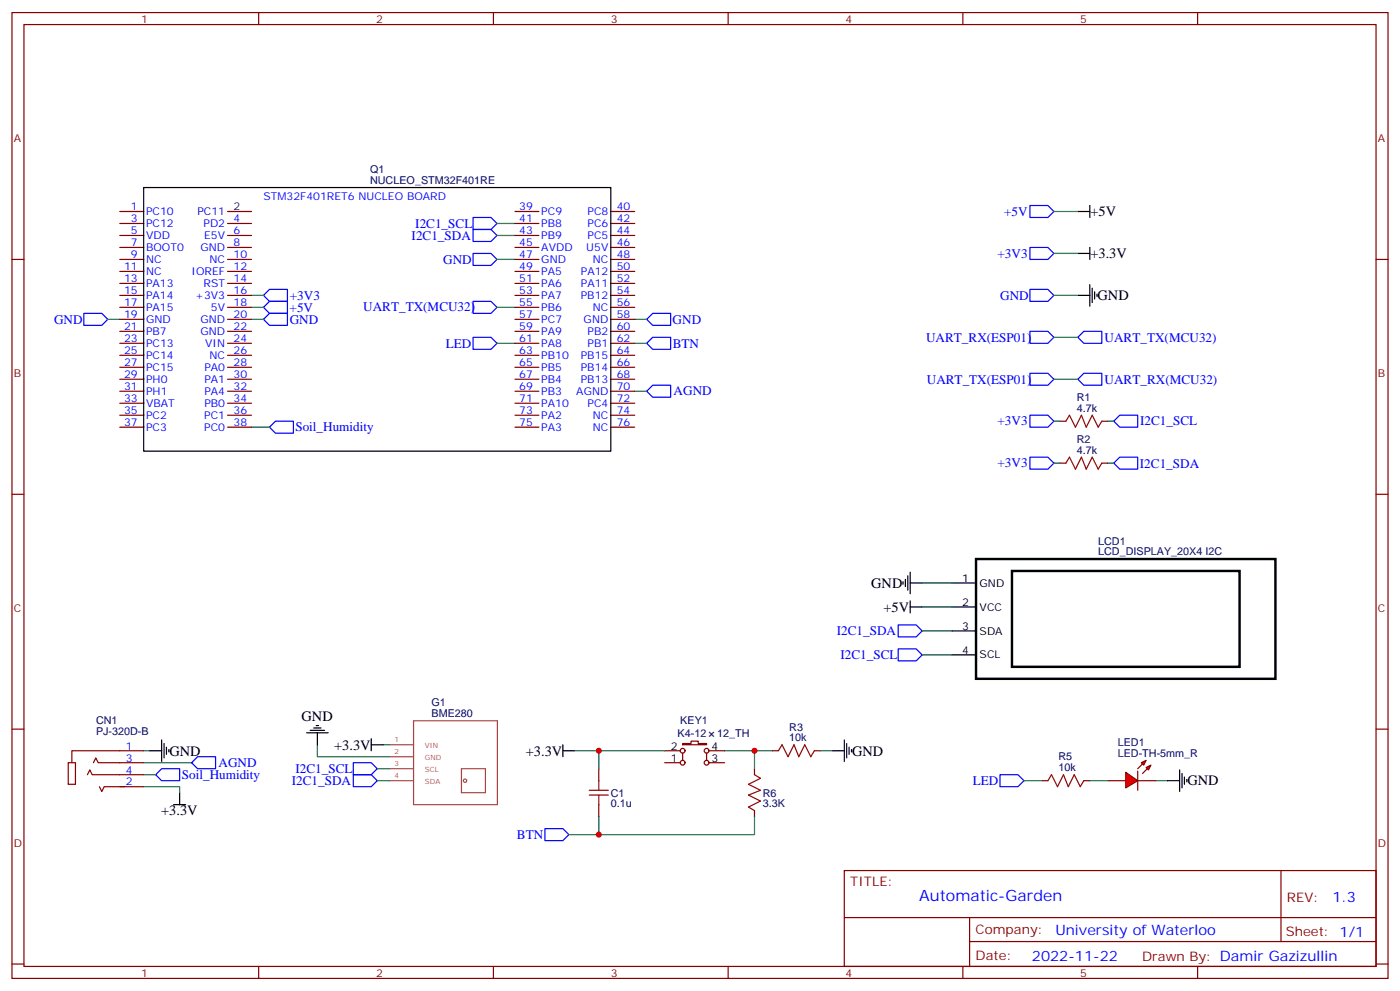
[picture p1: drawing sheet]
<svg xmlns="http://www.w3.org/2000/svg" width="412mm" height="292mm" viewBox="0 0 412 292" stroke-linecap="round" stroke-linejoin="round" font-family="sans-serif">
<g fill="none" stroke="#870000" stroke-width=".35">
<path d="M3.5 3.7h405.4v284.3h-405.4zM7.1 7.2h398.2v277.3h-398.2zM76.2 3.7v3.5M145.3 3.7v3.5M214.5 3.7v3.5M283.6 3.7v3.5M352.8 3.7v3.5M3.5 76.4h3.6M405.3 76.4h3.6M312.2 124h1.8M312.2 136.3h1.8M324.6 124h1.7"/>
<path d="M324.6 136.3h1.7M3.5 145.5h3.6M405.3 145.5h3.6M3.5 214.7h3.6M405.3 214.7h3.6M176.4 226.3v3.5M176.4 236.9v3.5M227.5 221h1.8M239.9 221h1.8M306.9 229.8h1.8M319.3 229.8h1.7M248.7 256.3h156.6v28.2h-156.6z"/>
<path d="M377.3 256.3v20.9M248.7 270.1h156.5M285.6 277.2h119.6M285.6 270.1v14.2M3.5 283.8h3.6M76.2 284.5v3.5M145.3 284.5v3.5M214.5 284.5v3.5M283.6 284.5v3.5M352.8 284.5v3.5M405.3 283.8h3.6"/>
</g>
<g fill="none" stroke="#00f" stroke-width=".35">
<path d="M139.3 64h5.3l1.8 1.8-1.8 1.8h-5.3zM139.3 67.6h5.3l1.8 1.7-1.8 1.8h-5.3zM303.4 72.8h5.3l1.7 1.8-1.7 1.8h-5.3zM303.4 60.5h5.3l1.7 1.8-1.7 1.7h-5.3zM139.3 88.7h5.3l1.8 1.8-1.8 1.8h-5.3zM303.4 85.2h5.3l1.7 1.8-1.7 1.7h-5.3zM303.4 97.5h5.3l1.7 1.8-1.7 1.8h-5.3zM317.5 99.3l1.8-1.8h5.3v3.6h-5.3zM190.5 101.1l1.8-1.8h5.3v3.5h-5.3zM303.4 109.9h5.3l1.7 1.8-1.7 1.7h-5.3zM317.5 111.7l1.8-1.8h5.3v3.5h-5.3zM303.4 122.2h5.3l1.7 1.8-1.7 1.8h-5.3z"/>
<path d="M303.4 134.6h5.3l1.7 1.7-1.7 1.8h-5.3zM328.1 136.3l1.7-1.7h5.3v3.5h-5.3zM329.8 122.2h5.3v3.6h-5.3l-1.7-1.8zM264.6 191h5.3l1.7 1.8-1.7 1.8h-5.3zM264.6 184h5.3l1.7 1.7-1.7 1.8h-5.3zM104.1 228.1h5.3l1.7 1.7-1.7 1.8h-5.3zM104.1 224.5h5.3l1.7 1.8-1.7 1.8h-5.3z"/>
</g>
<g fill="none" stroke="#000" stroke-width=".35">
<path d="M317.5 74.6h3.5M317.5 62.3h3.5M321 60.5v3.5M321 72.8v3.6M317.5 87h3.5M321 83.8v6.3M321.7 84.8v4.3M322.4 85.9v2.1M323.1 86.6v.7M266 171.3v.7M266.7 170.6v2.1M267.4 169.5v4.2"/>
<path d="M268.1 171.6h3.5M268.1 178.7h3.5M268.1 168.5v6.3M268.1 176.9v3.5M280.5 171.6h7M280.5 178.7h7M280.5 185.7h7M280.5 192.8h7M90.3 215.7h6.4M91.4 215h4.2M92.4 214.3h2.1M93.1 213.6h.7"/>
<path d="M93.5 215.7v3.6M109.4 219.3h3.5M109.4 217.5v3.5M165.8 219.3v3.5M248.7 217.8v6.4M249.4 218.9v4.2M250.1 220v2.1M165.8 221h3.5M245.2 221h3.5M250.8 220.7v.7"/>
</g>
<g fill="none" stroke="#008700" stroke-width=".35">
<path d="M310.4 62.3h7.1M310.4 74.6h7.1M310.4 87h7.1M310.4 99.3h7.1M310.4 111.7h7.1M310.4 124h1.8M310.4 136.3h1.8M326.3 124h1.8M326.3 136.3h1.8M271.6 171.6h8.9M271.6 178.7h8.9M271.6 185.7h8.9"/>
<path d="M271.6 192.8h8.9M93.5 219.3v3.5h21.2M112.9 219.3h1.8M111.1 226.3h3.6M111.1 229.8h3.6"/>
</g>
<path d="M314 124l1-1.8 1.8 3.6 1.8-3.6 1.4 3.6 1.7-3.6 1.8 3.6 1.1-1.8M314 136.3l1-1.7 1.8 3.5 1.8-3.5 1.4 3.5 1.7-3.5 1.8 3.5 1.1-1.8M173.6 234.1h5.6M173.6 232.7h5.6M176.4 229.8v2.9M176.4 234.1v2.8M229.3 221l1.1-1.7 1.7 3.5 1.8-3.5 1.4 3.5 1.8-3.5 1.7 3.5 1.1-1.8M308.7 229.8l1-1.7 1.8 3.5 1.8-3.5 1.4 3.5 1.7-3.5 1.8 3.5 1.1-1.8" fill="none" stroke="#a10000" stroke-width=".35"/>
<path d="M287.5 164.6h88.2v35.2h-88.2zM298.1 168.1h67v28.2h-67z" fill="none" stroke="#000" stroke-width=".71"/>
<path d="M114.7 219.3h6.9M121.8 212.2h24.7v24.7h-24.7zM114.7 222.8h6.9M114.7 226.3h6.9M114.7 229.8h6.9M135.9 226.3h7.1v7.1h-7.1zM137.5 229.8a.5 .5 0 0 0-.7-.4 .5 .5 0 0 0-.2 .8 .5 .5 0 0 0 .9-.2" fill="none" stroke="#a64a4a" stroke-width=".35"/>
<g fill="#f00" stroke="#870000" stroke-width=".35">
<path d="M331.6 227.4l3.5 2.4-3.5 2.2z"/>
<path d="M335.1 227v5.7z"/>
</g>
<g fill="#870000" stroke="#870000" stroke-width=".35">
<path d="M336.5 224.9l-1.4 1.4z"/>
<path d="M336.5 227.7l1.5-1.4z"/>
</g>
<g fill="#f00" stroke="#870000" stroke-width=".35">
<path d="M336.2 224.5l1.4-.7-.7 1.4z"/>
<path d="M337.6 226l1.4-.8-.7 1.5z"/>
</g>
<g fill="none" stroke="#870000" stroke-width=".35">
<path d="M35.3 62.3h7M35.3 65.8h7M35.3 69.3h7M35.3 72.8h7M35.3 76.4h7M35.3 79.9h7M67 62.3h7.1M67 65.8h7.1M67 69.3h7.1M67 72.8h7.1M67 76.4h7.1M67 79.9h7.1"/>
<path d="M151.7 62.3h7M151.7 65.8h7M151.7 69.3h7M151.7 72.8h7M151.7 76.4h7M151.7 79.9h7M179.9 62.3h7.1M179.9 65.8h7.1M179.9 69.3h7.1M179.9 72.8h7.1M179.9 76.4h7.1M179.9 79.9h7.1"/>
<path d="M35.3 83.4h7M35.3 87h7M35.3 90.5h7M35.3 94h7M35.3 97.5h7M67 83.4h7.1M67 87h7.1M67 90.5h7.1M67 94h7.1M67 97.5h7.1M151.7 83.4h7M151.7 87h7"/>
<path d="M151.7 90.5h7M151.7 94h7M151.7 97.5h7M179.9 83.4h7.1M179.9 87h7.1M179.9 90.5h7.1M179.9 94h7.1M179.9 97.5h7.1M35.3 101.1h7M35.3 104.6h7M35.3 108.1h7M35.3 111.7h7"/>
<path d="M35.3 115.2h7M35.3 118.7h7M67 101.1h7.1M67 104.6h7.1M67 108.1h7.1M67 111.7h7.1M67 115.2h7.1M67 118.7h7.1M151.7 101.1h7M151.7 104.6h7M151.7 108.1h7M151.7 111.7h7"/>
<path d="M151.7 115.2h7M151.7 118.7h7M179.9 101.1h7.1M179.9 104.6h7.1M179.9 108.1h7.1M179.9 111.7h7.1M179.9 115.2h7.1M179.9 118.7h7.1M35.3 122.2h7M35.3 125.8h7M67 122.2h7.1M67 125.8h7.1"/>
<path d="M151.7 122.2h7M151.7 125.8h7M179.9 122.2h7.1M179.9 125.8h7.1M201.1 218.9h2.5v-.7h2.1v.7h2.4v.4h-7zM20.1 224.5h2.1v6.4h-2.1zM25.8 228.1l.7-1.4 .7 1.4h15.1M27.5 224.5l.7-1.4 .7 1.4h13.4M29.3 231.6l.7 1.4 .7-1.4h6M35.3 231.6h7M42.3 221h-21.1v3.5M195.8 224.5h4.6"/>
<path d="M195.8 221h4.6M201.1 221.7v2.1M208.1 221.7v2.1M208.8 224.5h4.6M208.8 221h4.6M222.2 226.3v1.8M222.2 238.7v1.7M326.3 229.8h5.3M335.1 229.8h5.3"/>
<circle cx="201.1" cy="221" r=".71"/>
<circle cx="201.1" cy="224.5" r=".71"/>
<circle cx="208.1" cy="221" r=".71"/>
<circle cx="208.1" cy="224.5" r=".71"/>
</g>
<g fill="none" stroke="#008700" stroke-width=".35">
<path d="M146.4 65.8h5.3M146.4 69.3h5.3M146.4 76.4h5.3M31.7 94h3.6M74.1 90.5h3.5M74.1 87h3.5M74.1 94h3.5M146.4 90.5h5.3M187 94h3.5M146.4 101.1h5.3M187 115.2h3.5M187 101.1h3.5"/>
<path d="M74.1 125.8h5.3M42.3 231.6h10.6v1.8M42.3 228.1h3.6M42.3 224.5h14.1M42.3 221h1.8M169.3 221h26.5M176.4 221v5.3M213.4 221h14.1M222.2 221v5.3M241.7 221h3.5M301.6 229.8h5.3M321 229.8h5.3"/>
<path d="M340.4 229.8h3.6M176.4 240.4v5.3h-8.8M222.2 240.4v5.3h-45.8"/>
</g>
<g fill="none" stroke="#00f" stroke-width=".35">
<path d="M139.3 74.6h5.3l1.8 1.8-1.8 1.7h-5.3zM24.7 92.3h5.3l1.7 1.7-1.7 1.8h-5.3zM77.6 87l1.8-1.8h5.3v3.5h-5.3zM77.6 90.5l1.8-1.8h5.3v3.6h-5.3zM77.6 94l1.8-1.7h5.3v3.5h-5.3zM139.3 99.3h5.3l1.8 1.8-1.8 1.7h-5.3zM190.5 94l1.8-1.7h5.3v3.5h-5.3zM190.5 115.2l1.8-1.8h5.3v3.5h-5.3zM79.4 125.8l1.7-1.8h5.3v3.5h-5.3zM45.9 228.1l1.7-1.8h5.3v3.5h-5.3zM58.2 222.8h5.3v3.5h-5.3l-1.8-1.8zM294.6 228.1h5.3l1.7 1.7-1.7 1.8h-5.3z"/>
<path d="M160.5 243.9h5.3l1.8 1.8-1.8 1.8h-5.3z"/>
</g>
<g fill="none" stroke="#000" stroke-width=".35">
<path d="M42.3 55.2h137.6v77.6h-137.6zM47.6 217.8v6.4M48.3 218.9v4.2M49 220v2.1M44.1 221h3.5M49.7 220.7v.7M51.2 236.9h3.5M52.9 233.4v3.5M344 229.8h3.5M347.5 226.7v6.3M348.2 227.7v4.3M348.9 228.8v2.1"/>
<path d="M349.6 229.5v.7"/>
</g>
<path d="M222.2 228.1l1.8 1-3.5 1.8 3.5 1.8-3.5 1.4 3.5 1.7-3.5 1.8 1.7 1.1" fill="none" stroke="#a10000" stroke-width=".35"/>
<g fill="#c00">
<circle cx="176.4" cy="245.7" r=".88"/>
<circle cx="176.4" cy="221" r=".88"/>
<circle cx="222.3" cy="221" r=".88"/>
</g>
<text font-size="4.6" fill="#00f" x="270.8" y="265.3">Automatic-Garden</text>
<g font-size="4.2">
<text x="321.2" y="63.7">+5V</text>
<text x="321.2" y="76">+3.3V</text>
<text x="323.3" y="88.3">GND</text>
<text x="256.6" y="173">GND</text>
<text x="260.3" y="180.1">+5V</text>
<text x="88.8" y="212.4">GND</text>
<text x="98.4" y="220.7">+3.3V</text>
<text x="49.9" y="222.5">GND</text>
<text x="154.9" y="222.5">+3.3V</text>
<text x="251" y="222.5">GND</text>
<text x="349.8" y="231.2">GND</text>
<text x="47.5" y="240.1">+3.3V</text>
</g>
<g font-size="4.2" fill="#00f">
<text x="392.5" y="265.6">1.3</text>
<text x="310.9" y="275.1">University of Waterloo</text>
<text x="304" y="282.9">2022-11-22</text>
</g>
<g font-size="3.9" fill="#00f">
<text x="295.8" y="63.5">+5V</text>
<text x="121.3" y="70.6">I2C1_SDA</text>
<text x="122.3" y="67.1">I2C1_SCL</text>
<text x="130.6" y="77.6">GND</text>
<text x="293.8" y="75.8">+3V3</text>
<text x="85.4" y="88.2">+3V3</text>
<text x="294.6" y="88.2">GND</text>
<text x="15.9" y="95.3">GND</text>
<text x="85.3" y="91.8">+5V</text>
<text x="85.4" y="95.3">GND</text>
<text x="107" y="91.7">UART_TX(MCU32)</text>
<text x="198.1" y="95.4">GND</text>
<text x="272.8" y="100.6">UART_RX(ESP01)</text>
<text x="325.4" y="100.7">UART_TX(MCU32)</text>
<text x="131.3" y="102.4">LED</text>
<text x="198.2" y="102.3">BTN</text>
<text x="273" y="112.9">UART_TX(ESP01)</text>
<text x="325.4" y="113">UART_RX(MCU32)</text>
<text x="198.4" y="116.4">AGND</text>
<text x="293.8" y="125.2">+3V3</text>
<text x="335.8" y="125.2">I2C1_SCL</text>
<text x="87" y="127">Soil_Humidity</text>
<text x="293.8" y="137.6">+3V3</text>
<text x="335.8" y="137.7">I2C1_SDA</text>
<text x="246.5" y="186.9">I2C1_SDA</text>
<text x="247.6" y="194.1">I2C1_SCL</text>
<text x="64.4" y="225.7">AGND</text>
<text x="87.1" y="227.6">I2C1_SCL</text>
<text x="53.6" y="229.3">Soil_Humidity</text>
<text x="86" y="231">I2C1_SDA</text>
<text x="286.6" y="231">LED</text>
<text x="152.3" y="247">BTN</text>
</g>
<g font-size="3.9" fill="#800">
<text x="250.5" y="260.9">TITLE:</text>
<text x="379.1" y="265.6">REV:</text>
<text x="287.4" y="275.1">Company:</text>
<text x="378.7" y="275.7">Sheet: 1/1</text>
<text x="287.4" y="282.8">Date:</text>
<text x="336.4" y="282.8">Drawn By: Damir Gazizullin</text>
</g>
<g font-size="3.2" fill="#800">
<text x="41.6" y="6.7">1</text>
<text x="110.8" y="6.7">2</text>
<text x="179.9" y="6.7">3</text>
<text x="249.1" y="6.7">4</text>
<text x="318.2" y="6.7">5</text>
<text x="4.1" y="41.8">A</text>
<text x="405.9" y="41.8">A</text>
<text x="4.1" y="110.9">B</text>
<text x="405.9" y="110.9">B</text>
<text x="4.1" y="180.1">C</text>
<text x="405.9" y="180.1">C</text>
<text x="4.1" y="249.2">D</text>
<text x="405.9" y="249.2">D</text>
<text x="41.6" y="287.5">1</text>
<text x="110.8" y="287.5">2</text>
<text x="179.9" y="287.5">3</text>
<text x="249.1" y="287.5">4</text>
<text x="318.2" y="287.5">5</text>
</g>
<g font-size="3.2" fill="#000080">
<text x="109" y="50.9">Q1</text>
<text x="109" y="54.2">NUCLEO_STM32F401RE</text>
<text x="317.2" y="118">R1</text>
<text x="317.2" y="121.2">4.7k</text>
<text x="317.2" y="130.4">R2</text>
<text x="317.2" y="133.5">4.7k</text>
<text x="323.5" y="160.6">LCD1</text>
<text x="323.5" y="163.5">LCD_DISPLAY_20X4 I2C</text>
<text x="127.1" y="207.9">G1</text>
<text x="28.3" y="213.1">CN1</text>
<text x="127.1" y="211.1">BME280</text>
<text x="200.4" y="213.2">KEY1</text>
<text x="232.5" y="215.1">R3</text>
<text x="28.3" y="216.3">PJ-320D-B</text>
<text x="199.6" y="216.8">K4-12</text>
<text x="211.3" y="216.8">12_TH</text>
<text x="232.5" y="218.2">10k</text>
<text x="329.3" y="219.6">LED1</text>
<text x="311.8" y="227">10k</text>
<text x="311.8" y="223.8">R5</text>
<text x="329.3" y="222.8">LED-TH-5mm_R</text>
<text x="179.9" y="237.7">0.1u</text>
<text x="179.9" y="234.5">C1</text>
<text x="224.7" y="237.7">3.3K</text>
<text x="224.7" y="234.5">R6</text>
</g>
<g font-size="3.2" fill="#00f">
<text x="77.6" y="58.7">STM32F401RET6 NUCLEO BOARD</text>
<text x="38.6" y="61.9">1</text>
<text x="38.6" y="65.4">3</text>
<text x="43" y="63.3">PC10</text>
<text x="68.8" y="65.4">4</text>
<text x="153" y="61.9">39</text>
<text x="153" y="65.4">41</text>
<text x="159.5" y="63.3">PC9</text>
<text x="173.1" y="63.3">PC8</text>
<text x="181.7" y="61.9">40</text>
<text x="181.7" y="65.4">42</text>
<text x="38.6" y="69">5</text>
<text x="43" y="66.9">PC12</text>
<text x="43" y="70.4">VDD</text>
<text x="59.9" y="66.9">PD2</text>
<text x="60.1" y="70.4">E5V</text>
<text x="68.8" y="69">6</text>
<text x="153" y="69">43</text>
<text x="159.5" y="66.9">PB8</text>
<text x="159.5" y="70.4">PB9</text>
<text x="173.1" y="66.9">PC6</text>
<text x="173.1" y="70.4">PC5</text>
<text x="181.7" y="69">44</text>
<text x="38.6" y="72.5">7</text>
<text x="38.6" y="76">9</text>
<text x="43" y="73.9">BOOT0</text>
<text x="43" y="77.4">NC</text>
<text x="59" y="73.9">GND</text>
<text x="61.7" y="77.4">NC</text>
<text x="68.8" y="72.5">8</text>
<text x="68.8" y="76">10</text>
<text x="153" y="72.5">45</text>
<text x="153" y="76">47</text>
<text x="159.5" y="73.9">AVDD</text>
<text x="159.5" y="77.4">GND</text>
<text x="172.7" y="73.9">U5V</text>
<text x="174.6" y="77.4">NC</text>
<text x="181.7" y="72.5">46</text>
<text x="181.7" y="76">48</text>
<text x="36.5" y="79.6">11</text>
<text x="36.5" y="83.1">13</text>
<text x="43" y="81">NC</text>
<text x="56.5" y="81">IOREF</text>
<text x="68.8" y="79.6">12</text>
<text x="68.8" y="83.1">14</text>
<text x="153" y="79.6">49</text>
<text x="153" y="83.1">51</text>
<text x="159.5" y="81">PA5</text>
<text x="171.1" y="81">PA12</text>
<text x="181.7" y="79.6">50</text>
<text x="181.7" y="83.1">52</text>
<text x="36.5" y="86.6">15</text>
<text x="43" y="84.5">PA13</text>
<text x="43" y="88">PA14</text>
<text x="57.5" y="88">+3V3</text>
<text x="60" y="84.5">RST</text>
<text x="68.8" y="86.6">16</text>
<text x="153" y="86.6">53</text>
<text x="159.5" y="84.5">PA6</text>
<text x="159.5" y="88">PA7</text>
<text x="171.1" y="88">PB12</text>
<text x="171.1" y="84.5">PA11</text>
<text x="181.7" y="86.6">54</text>
<text x="36.5" y="90.1">17</text>
<text x="36.5" y="93.7">19</text>
<text x="43" y="91.5">PA15</text>
<text x="43" y="95.1">GND</text>
<text x="59" y="95.1">GND</text>
<text x="62.1" y="91.5">5V</text>
<text x="68.8" y="90.1">18</text>
<text x="68.8" y="93.7">20</text>
<text x="153" y="90.1">55</text>
<text x="153" y="93.7">57</text>
<text x="159.5" y="91.5">PB6</text>
<text x="159.5" y="95.1">PC7</text>
<text x="171.9" y="95.1">GND</text>
<text x="174.6" y="91.5">NC</text>
<text x="181.7" y="90.1">56</text>
<text x="181.7" y="93.7">58</text>
<text x="36.5" y="97.2">21</text>
<text x="36.5" y="100.7">23</text>
<text x="43" y="98.6">PB7</text>
<text x="59" y="98.6">GND</text>
<text x="68.8" y="97.2">22</text>
<text x="68.8" y="100.7">24</text>
<text x="153" y="97.2">59</text>
<text x="153" y="100.7">61</text>
<text x="159.5" y="98.6">PA9</text>
<text x="173.1" y="98.6">PB2</text>
<text x="181.7" y="97.2">60</text>
<text x="181.7" y="100.7">62</text>
<text x="36.5" y="104.2">25</text>
<text x="36.5" y="107.8">27</text>
<text x="43" y="102.1">PC13</text>
<text x="43" y="105.7">PC14</text>
<text x="60.4" y="102.1">VIN</text>
<text x="61.7" y="105.7">NC</text>
<text x="68.8" y="104.2">26</text>
<text x="68.8" y="107.8">28</text>
<text x="153" y="104.2">63</text>
<text x="153" y="107.8">65</text>
<text x="159.5" y="102.1">PA8</text>
<text x="159.5" y="105.7">PB10</text>
<text x="171.1" y="105.7">PB15</text>
<text x="173.1" y="102.1">PB1</text>
<text x="181.7" y="104.2">64</text>
<text x="181.7" y="107.8">66</text>
<text x="36.5" y="111.3">29</text>
<text x="43" y="109.2">PC15</text>
<text x="43" y="112.7">PH0</text>
<text x="60.2" y="109.2">PA0</text>
<text x="60.2" y="112.7">PA1</text>
<text x="68.8" y="111.3">30</text>
<text x="153" y="111.3">67</text>
<text x="159.5" y="109.2">PB5</text>
<text x="159.5" y="112.7">PB4</text>
<text x="171.1" y="109.2">PB14</text>
<text x="171.1" y="112.7">PB13</text>
<text x="181.7" y="111.3">68</text>
<text x="36.5" y="114.8">31</text>
<text x="36.5" y="118.4">33</text>
<text x="43" y="116.2">PH1</text>
<text x="43" y="119.8">VBAT</text>
<text x="60.2" y="119.8">PB0</text>
<text x="60.2" y="116.2">PA4</text>
<text x="68.8" y="114.8">32</text>
<text x="68.8" y="118.4">34</text>
<text x="153" y="114.8">69</text>
<text x="153" y="118.4">71</text>
<text x="159.5" y="116.2">PB3</text>
<text x="159.5" y="119.8">PA10</text>
<text x="169.8" y="116.2">AGND</text>
<text x="173.1" y="119.8">PC4</text>
<text x="181.7" y="114.8">70</text>
<text x="181.7" y="118.4">72</text>
<text x="36.5" y="121.9">35</text>
<text x="36.5" y="125.4">37</text>
<text x="43" y="123.3">PC2</text>
<text x="60.2" y="123.3">PC1</text>
<text x="68.8" y="121.9">36</text>
<text x="68.8" y="125.4">38</text>
<text x="153" y="121.9">73</text>
<text x="153" y="125.4">75</text>
<text x="159.5" y="123.3">PA2</text>
<text x="174.6" y="123.3">NC</text>
<text x="181.7" y="121.9">74</text>
<text x="181.7" y="125.4">76</text>
<text x="43" y="126.8">PC3</text>
<text x="60.2" y="126.8">PC0</text>
<text x="159.5" y="126.8">PA3</text>
<text x="174.6" y="126.8">NC</text>
<text x="37" y="220.7">1</text>
<text x="37" y="224.2">3</text>
<text x="37" y="227.7">4</text>
<text x="37" y="231.2">2</text>
</g>
<text font-size="3.2" fill="#00c" x="58.2" y="63.3">PC11</text>
<text font-size="3.2" fill="#006" x="68.8" y="61.9">2</text>
<g font-size="3.2">
<text x="283.4" y="171.3">1</text>
<text x="288.6" y="172.7">GND</text>
<text x="283.4" y="178.3">2</text>
<text x="288.6" y="179.7">VCC</text>
<text x="283.4" y="185.4">3</text>
<text x="288.6" y="186.8">SDA</text>
<text x="283.4" y="192.4">4</text>
<text x="288.6" y="193.9">SCL</text>
<text x="197.7" y="220.7">2</text>
<text x="209.5" y="220.7">4</text>
<text x="197.7" y="224.2">1</text>
<text x="209.5" y="224.2">3</text>
</g>
<g font-size="2.1" fill="#a54b4b">
<text x="116.2" y="218.6">1</text>
<text x="125.2" y="220.3">VIN</text>
<text x="116.2" y="222.1">2</text>
<text x="116.2" y="225.6">3</text>
<text x="125.2" y="223.8">GND</text>
<text x="125.2" y="227.3">SCL</text>
<text x="116.2" y="229.1">4</text>
<text x="125.2" y="230.9">SDA</text>
</g>
</svg>
